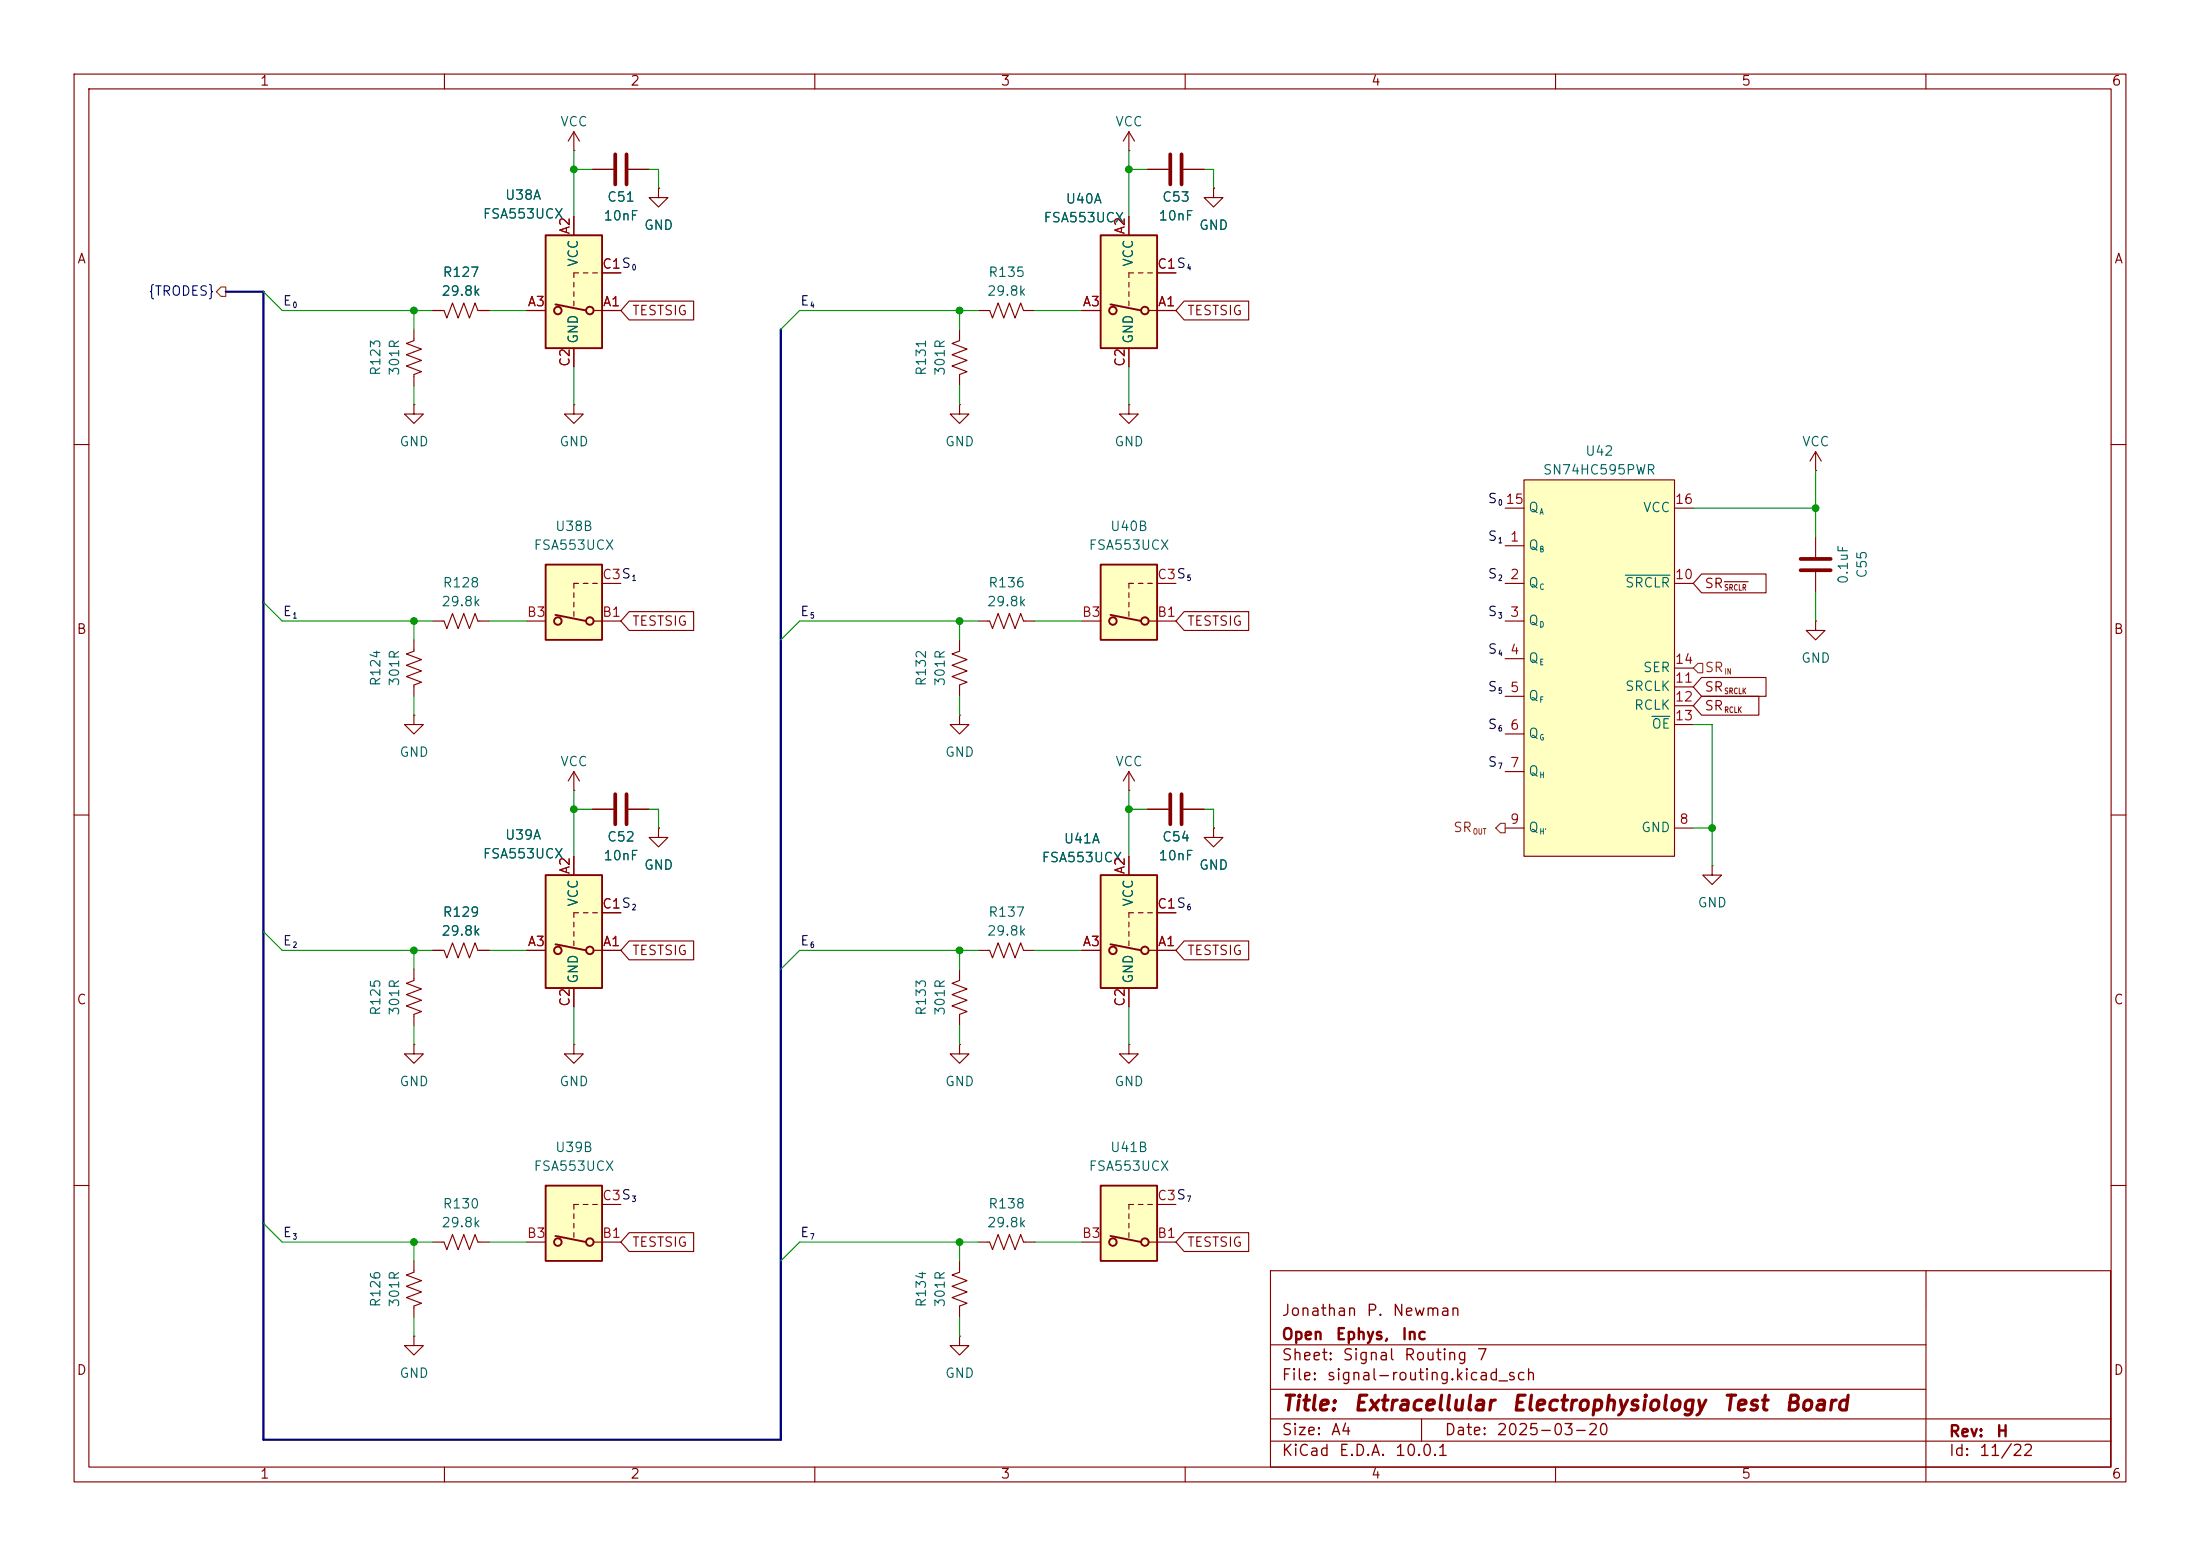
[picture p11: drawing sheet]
<svg xmlns="http://www.w3.org/2000/svg" width="297mm" height="210mm" viewBox="0 0 297 210" stroke-linecap="round" stroke-linejoin="round" font-family="sans-serif">
<g fill="none" stroke="#840000" stroke-width=".15">
<path d="M10 10h277v190h-277zM12 12h273v186h-273zM60 10v2M110 10v2M160 10v2M210 10v2M260 10v2M163.8 25.4v1.3h-1.2l1.2 1.2 1.3-1.2h-1.3M163.8 25.4h.1M55.9 54.6v1.3h-1.3l1.3 1.3 1.2-1.3h-1.2M55.9 54.6h.1M55.9 44.5v1.5l-1 .4 2 .7-2 .8 2 .7-2 .8 2 .8-1 .3v1.6"/>
<path d="M152.4 54.6v1.3h-1.3l1.3 1.3 1.3-1.3h-1.3M152.4 54.6h.1M10 60h2M285 60h2M55.9 86.4v1.5l-1 .4 2 .7-2 .8 2 .8-2 .7 2 .8-1 .4v1.5M55.9 96.5v1.3h-1.3l1.3 1.3 1.2-1.3h-1.2M55.9 96.5h.1M10 110h2M154.9 109.2h2.8M159.8 109.2h2.8M285 110h2M58.4 128.3h1.5l.4 1 .8-2 .7 2 .8-2 .8 2 .7-2 .4 1h1.5"/>
<path d="M10 160h2M58.4 167.6h1.5l.4 1.1 .8-2.1 .7 2.1 .8-2.1 .8 2.1 .7-2.1 .4 1h1.5M171.5 171.5h113.4v26.5h-113.4zM260 171.5v28.5M285 160h2M60 198v2M110 198v2M160 198v2M171.5 194.5h113.5M171.5 191.5h113.5M171.5 187.5h88.5M171.5 181.5h88.5"/>
<path d="M191.9 191.5v3M210 198v2"/>
</g>
<path d="M158 107.2v4.1M159.5 107.2v4.1" fill="none" stroke="#840000" stroke-width=".51"/>
<path d="M73.7 160h7.6v10.2h-7.6z" fill="#ffffc2"/>
<g fill="none" stroke="#840000" stroke-width=".25">
<path d="M73.7 160h7.6v10.2h-7.6zM75 166.8l4.1 .8"/>
<circle cx="75.3" cy="167.6" r=".51"/>
<circle cx="79.6" cy="167.6" r=".51"/>
</g>
<path d="M71.1 167.6h2.6M77.5 163.8v.7M77.5 165.1v.6M77.5 166.4v.6M78.1 162.6h-.6v.6M78.7 162.6h.7M80 162.6h.6M80.1 167.6h3.7M81.3 162.6h2.5" fill="none" stroke="#840000" stroke-width=".15"/>
<path d="M73.7 31.8h7.6v15.2h-7.6z" fill="#ffffc2"/>
<g fill="none" stroke="#840000" stroke-width=".25">
<path d="M73.7 31.8h7.6v15.2h-7.6zM75 41.1l4.1 .8"/>
<circle cx="75.3" cy="41.9" r=".51"/>
<circle cx="79.6" cy="41.9" r=".51"/>
</g>
<g fill="none" stroke="#840000" stroke-width=".15">
<path d="M77.5 17.8v2.5M77.5 17.8l.7 1.3M77.5 17.8l-.8 1.3M152.4 17.8l.8 1.3M152.4 17.8l-.8 1.3M152.4 17.8v2.5M77.5 20.3h.1M77.5 29.2v2.6M77.5 38.1v.6M77.5 39.4v.6M78.1 36.8h-.6v.7M78.7 36.8h.7"/>
<path d="M80 36.8h.6M81.3 36.8h2.5M88.9 25.4v1.3h-1.3l1.3 1.2 1.3-1.2h-1.3M88.9 25.4h.1M152.4 20.3h.1M154.9 22.9h2.8M159.8 22.9h2.8M58.4 41.9h1.5l.4 1 .8-2 .7 2 .8-2 .8 2 .7-2 .4 1h1.5M71.1 41.9h2.6M77.5 40.6v.7M77.5 47v2.5M80.1 41.9h3.7"/>
<path d="M77.5 141v1.2h-1.3l1.3 1.3 1.2-1.3h-1.2M77.5 141h.1M55.9 170.2v1.5l-1 .4 2 .7-2 .8 2 .8-2 .7 2 .8-1 .4v1.5"/>
</g>
<path d="M158 20.8v4.1M159.5 20.8v4.1" fill="none" stroke="#840000" stroke-width=".51"/>
<path d="M148.6 76.2h7.6v10.2h-7.6z" fill="#ffffc2"/>
<g fill="none" stroke="#840000" stroke-width=".25">
<path d="M148.6 76.2h7.6v10.2h-7.6zM149.9 83l4.1 .8"/>
<circle cx="150.2" cy="83.8" r=".51"/>
<circle cx="154.6" cy="83.8" r=".51"/>
</g>
<g fill="none" stroke="#840000" stroke-width=".15">
<path d="M80 22.9h2.8M84.8 22.9h2.8M153 78.7h-.6v.7M153.7 78.7h.6M154.9 78.7h.7M156.2 78.7h2.5M132.1 83.8h1.5l.4 1 .7-2 .8 2 .8-2 .7 2 .8-2 .4 1h1.5M146 83.8h2.6M152.4 80v.6M152.4 81.3v.6M152.4 82.6v.6M155 83.8h3.7"/>
<path d="M152.4 106.7h.1M152.4 104.1v2.6M152.4 104.1l.8 1.3M152.4 104.1l-.8 1.3M55.9 130.8v1.5l-1 .4 2 .8-2 .7 2 .8-2 .8 2 .7-1 .4v1.5M55.9 180.3v1.3h-1.3l1.3 1.3 1.2-1.3h-1.2M55.9 180.3h.1"/>
</g>
<path d="M83.1 20.8v4.1M84.6 20.8v4.1" fill="none" stroke="#840000" stroke-width=".51"/>
<path d="M148.6 31.8h7.6v15.2h-7.6z" fill="#ffffc2"/>
<g fill="none" stroke="#840000" stroke-width=".25">
<path d="M148.6 31.8h7.6v15.2h-7.6zM149.9 41.1l4.1 .8"/>
<circle cx="150.2" cy="41.9" r=".51"/>
<circle cx="154.6" cy="41.9" r=".51"/>
</g>
<g fill="none" stroke="#840000" stroke-width=".15">
<path d="M152.4 29.2v2.6M152.4 38.1v.6M152.4 39.4v.6M153 36.8h-.6v.7M153.7 36.8h.6M154.9 36.8h.7M156.2 36.8h2.5M132.1 41.9h1.5l.4 1 .7-2 .8 2 .8-2 .7 2 .8-2 .4 1h1.5M146 41.9h2.6M152.4 40.6v.7M152.4 47v2.5M155 41.9h3.7"/>
<path d="M245.1 72.4v2.8M245.1 77.2v2.8M245.1 83.8v1.3h1.3l-1.3 1.3-1.3-1.3h1.3M245.1 83.8h.1M80 109.2h2.8M84.8 109.2h2.8M231.1 116.8v1.3h1.3l-1.3 1.3-1.2-1.3h1.2M231.1 116.8h.1M55.9 141v1.2h-1.3l1.3 1.3 1.2-1.3h-1.2M55.9 141h.1M129.5 170.2v1.5l-1 .4 2.1 .7-2.1 .8 2.1 .8-2.1 .7 2.1 .8-1.1 .4v1.5M132.1 167.6h1.5l.4 1.1 .7-2.1 .8 2.1 .8-2.1 .7 2.1 .8-2.1 .4 1h1.5"/>
<path d="M129.5 180.3v1.3h-1.2l1.2 1.3 1.3-1.3h-1.3M129.5 180.3h.1"/>
</g>
<path d="M243.1 75.4h4M243.1 77h4M83.1 107.2v4.1M84.6 107.2v4.1" fill="none" stroke="#840000" stroke-width=".51"/>
<path d="M73.7 76.2h7.6v10.2h-7.6z" fill="#ffffc2"/>
<g fill="none" stroke="#840000" stroke-width=".25">
<path d="M73.7 76.2h7.6v10.2h-7.6zM75 83l4.1 .8"/>
<circle cx="75.3" cy="83.8" r=".51"/>
<circle cx="79.6" cy="83.8" r=".51"/>
</g>
<g fill="none" stroke="#840000" stroke-width=".15">
<path d="M77.5 54.6v1.3h-1.3l1.3 1.3 1.2-1.3h-1.2M77.5 54.6h.1M78.1 78.7h-.6v.7M78.7 78.7h.7M80 78.7h.6M81.3 78.7h2.5M58.4 83.8h1.5l.4 1 .8-2 .7 2 .8-2 .8 2 .7-2 .4 1h1.5M71.1 83.8h2.6M77.5 80v.6M77.5 81.3v.6M77.5 82.6v.6M80.1 83.8h3.7"/>
<path d="M129.5 130.8v1.5l-1 .4 2.1 .8-2.1 .7 2.1 .8-2.1 .8 2.1 .7-1.1 .4v1.5M129.5 141v1.2h-1.2l1.2 1.3 1.3-1.3h-1.3M129.5 141h.1"/>
</g>
<path d="M205.7 64.8h20.4v50.8h-20.4z" fill="#ffffc2"/>
<g fill="none" stroke="#840000" stroke-width=".15">
<path d="M203.2 73.7h2.5M203.2 78.7h2.5M203.2 68.6h2.5M205.7 64.8h20.4v50.8h-20.4zM226.1 78.7h2.5M226.1 68.6h2.5M203.2 83.8h2.5M203.2 88.9h2.5M203.2 94h2.5M203.2 99.1h2.5M226.1 92.7h2.5M226.1 95.3h2.5"/>
<path d="M226.1 97.8h2.5M226.1 90.2h2.5M203.2 104.1h2.5M203.2 111.8h2.5M226.1 111.8h2.5"/>
</g>
<path d="M219.4 77.6h6M223 96.7h2.4" fill="none" stroke="#006464" stroke-width=".15"/>
<path d="M148.6 118.1h7.6v15.3h-7.6z" fill="#ffffc2"/>
<g fill="none" stroke="#840000" stroke-width=".25">
<path d="M148.6 118.1h7.6v15.3h-7.6zM149.9 127.4l4.1 .9"/>
<circle cx="150.2" cy="128.3" r=".51"/>
<circle cx="154.6" cy="128.3" r=".51"/>
</g>
<g fill="none" stroke="#840000" stroke-width=".15">
<path d="M245.1 63.5h.1M245.1 61l-.8 1.2M245.1 61l.8 1.2M245.1 61v2.5M129.5 96.5v1.3h-1.2l1.2 1.3 1.3-1.3h-1.3M129.5 96.5h.1M129.5 86.4v1.5l-1 .4 2.1 .7-2.1 .8 2.1 .8-2.1 .7 2.1 .8-1.1 .4v1.5M88.9 111.8v1.2h-1.3l1.3 1.3 1.3-1.3h-1.3M88.9 111.8h.1M152.4 115.6v2.5M163.8 111.8v1.2h-1.2l1.2 1.3 1.3-1.3h-1.3M163.8 111.8h.1"/>
<path d="M146 128.3h2.6M152.4 124.5v.6M152.4 125.7v.7M152.4 127v.6M152.4 133.4v2.5M153 123.2h-.6v.6M153.7 123.2h.6M154.9 123.2h.7M155 128.3h3.7M156.2 123.2h2.5M152.4 141v1.2h-1.3l1.3 1.3 1.3-1.3h-1.3M152.4 141h.1"/>
</g>
<path d="M148.6 160h7.6v10.2h-7.6z" fill="#ffffc2"/>
<g fill="none" stroke="#840000" stroke-width=".25">
<path d="M148.6 160h7.6v10.2h-7.6zM149.9 166.8l4.1 .8"/>
<circle cx="150.2" cy="167.6" r=".51"/>
<circle cx="154.6" cy="167.6" r=".51"/>
</g>
<g fill="none" stroke="#840000" stroke-width=".15">
<path d="M129.5 44.5v1.5l-1 .4 2.1 .7-2.1 .8 2.1 .7-2.1 .8 2.1 .8-1.1 .3v1.6M129.5 54.6v1.3h-1.2l1.2 1.3 1.3-1.3h-1.3M129.5 54.6h.1M132.1 128.3h1.5l.4 1 .7-2 .8 2 .8-2 .7 2 .8-2 .4 1h1.5M146 167.6h2.6M152.4 163.8v.7M152.4 165.1v.6M152.4 166.4v.6M153 162.6h-.6v.6M153.7 162.6h.6M154.9 162.6h.7M155 167.6h3.7"/>
<path d="M156.2 162.6h2.5"/>
</g>
<path d="M73.7 118.1h7.6v15.3h-7.6z" fill="#ffffc2"/>
<g fill="none" stroke="#840000" stroke-width=".25">
<path d="M73.7 118.1h7.6v15.3h-7.6zM75 127.4l4.1 .9"/>
<circle cx="75.3" cy="128.3" r=".51"/>
<circle cx="79.6" cy="128.3" r=".51"/>
</g>
<g fill="none" stroke="#840000" stroke-width=".15">
<path d="M77.5 29.2v2.6M80 22.9h2.8M81.3 36.8h2.5M84.8 22.9h2.8M88.9 25.4h.1M152.4 29.2v2.6M154.9 22.9h2.8M156.2 36.8h2.5M159.8 22.9h2.8M163.8 25.4h.1M58.4 41.9h1.3M64.8 41.9h1.2"/>
<path d="M71.1 41.9h2.6M77.5 47v2.5M81.3 41.9h2.5M84.9 40.6h8.7v2.6h-8.7l-1.1-1.3zM146 41.9h2.6M152.4 47v2.5M156.2 41.9h2.5M159.9 40.6h8.7v2.6h-8.7l-1.2-1.3zM229.7 77.5h8.7v2.5h-8.7l-1.1-1.3zM232.8 78.5h3.2M84.9 82.5h8.7v2.6h-8.7l-1.1-1.3zM159.9 82.5h8.7v2.6h-8.7l-1.2-1.3z"/>
<path d="M229.7 91.4h8.7v2.6h-8.7l-1.1-1.3zM229.7 94h7.7v2.5h-7.7l-1.1-1.2zM77.5 106.7h.1M77.5 104.1v2.6M77.5 115.6v2.5M77.5 104.1l.7 1.3M77.5 104.1l-.8 1.3M80 109.2h2.8M84.8 109.2h2.8M88.9 111.8h.1M152.4 115.6v2.5M154.9 109.2h2.8"/>
<path d="M159.8 109.2h2.8M163.8 111.8h.1M58.4 128.3h1.3M64.8 128.3h1.2M71.1 128.3h2.6M77.5 124.5v.6M77.5 125.7v.7M77.5 127v.6M77.5 133.4v2.5M78.1 123.2h-.6v.6M78.7 123.2h.7M80 123.2h.6"/>
<path d="M80.1 128.3h3.7M81.3 123.2h2.5M84.9 127h8.7v2.5h-8.7l-1.1-1.2zM146 128.3h2.6M152.4 133.4v2.5M156.2 128.3h2.5M156.2 123.2h2.5M159.9 127h8.7v2.5h-8.7l-1.2-1.2zM84.9 166.4h8.7v2.5h-8.7l-1.1-1.3zM159.9 166.4h8.7v2.5h-8.7l-1.2-1.3z"/>
</g>
<path d="M29.8 38.7h.7v1.3h-.7l-.6-.6zM229.2 89.5h.7v1.3h-.7l-.6-.6zM202.6 111.1h.6v1.3h-.6l-.7-.6z" fill="none" stroke="#725600" stroke-width=".15"/>
<path d="M30.5 39.4h5.1v154.9h69.8v-149.8" fill="none" stroke="#000084" stroke-width=".3"/>
<g fill="none" stroke="#009600" stroke-width=".15">
<path d="M35.6 39.4l2.5 2.5h20.3M77.5 20.3v8.9M77.5 22.9h2.5M87.6 22.9h1.3v2.5M152.4 20.3v8.9M152.4 22.9h2.5M162.6 22.9h1.2v2.5M55.9 41.9v2.6M55.9 52.1v2.5M66 41.9h5.1M77.5 49.5v5.1M129.5 41.9v2.6"/>
<path d="M129.5 52.1v2.5M132.1 41.9h-24.2l-2.5 2.6M139.7 41.9h6.3M152.4 49.5v5.1M228.6 68.6h16.5M245.1 63.5v8.9M35.6 81.3l2.5 2.5h20.3M55.9 83.8v2.6M55.9 94v2.5M66 83.8h5.1M129.5 83.8v2.6M129.5 94v2.5"/>
<path d="M132.1 83.8h-24.2l-2.5 2.6M139.7 83.8h6.3M228.6 97.8h2.5v19M245.1 80v3.8M77.5 109.2h2.5M77.5 106.7v8.9M87.6 109.2h1.3v2.6M152.4 106.7v8.9M152.4 109.2h2.5M162.6 109.2h1.2v2.6M228.6 111.8h2.5M35.6 125.7l2.5 2.6h20.3"/>
<path d="M55.9 128.3v2.5M55.9 138.4v2.6M66 128.3h5.1M77.5 135.9v5.1M129.5 128.3v2.5M129.5 138.4v2.6M132.1 128.3h-24.2l-2.5 2.5M139.7 128.3h6.3M152.4 135.9v5.1M35.6 165.1l2.5 2.5h20.3M55.9 167.6v2.6M55.9 177.8v2.5"/>
<path d="M66 167.6h5.1M129.5 167.6v2.6M129.5 177.8v2.5M132.1 167.6h-24.2l-2.5 2.6M139.7 167.6h6.3"/>
</g>
<g fill="#009600" stroke="#009600" stroke-width=".14">
<circle cx="152.4" cy="22.9" r=".46"/>
<circle cx="152.4" cy="109.2" r=".46"/>
<circle cx="129.5" cy="167.6" r=".46"/>
<circle cx="129.5" cy="128.3" r=".46"/>
<circle cx="55.9" cy="41.9" r=".46"/>
<circle cx="77.5" cy="22.9" r=".46"/>
<circle cx="129.5" cy="83.8" r=".46"/>
<circle cx="129.5" cy="41.9" r=".46"/>
<circle cx="245.1" cy="68.6" r=".46"/>
<circle cx="231.1" cy="111.8" r=".46"/>
<circle cx="55.9" cy="167.6" r=".46"/>
<circle cx="55.9" cy="83.8" r=".46"/>
<circle cx="55.9" cy="128.3" r=".46"/>
<circle cx="77.5" cy="109.2" r=".46"/>
</g>
<g font-size="2" fill="#840000">
<text x="172.9" y="190.9">Title:</text>
<text x="182.6" y="190.9">Extracellular</text>
<text x="203.9" y="190.9">Electrophysiology</text>
<text x="232.5" y="190.9">Test</text>
<text x="240.8" y="190.9">Board</text>
</g>
<g font-size="1.5" fill="#840000">
<text x="172.9" y="178">Jonathan</text>
<text x="184.4" y="178">P.</text>
<text x="187.9" y="178">Newman</text>
<text x="172.9" y="184">Sheet:</text>
<text x="172.9" y="181.2">Open</text>
<text x="180.2" y="181.2">Ephys,</text>
<text x="181.1" y="184">Signal</text>
<text x="189.1" y="181.2">Inc</text>
<text x="189.4" y="184">Routing</text>
<text x="199.2" y="184">7</text>
<text x="172.9" y="186.7">File:</text>
<text x="179" y="186.7">signal-routing.kicad_sch</text>
<text x="172.9" y="196.9">KiCad</text>
<text x="172.9" y="194.1">Size:</text>
<text x="179.6" y="194.1">A4</text>
<text x="180.6" y="196.9">E.D.A.</text>
<text x="188.2" y="196.9">10.0.1</text>
<text x="194.9" y="194.1">Date:</text>
<text x="201.9" y="194.1">2025-03-20</text>
<text x="263" y="194.3">Rev:</text>
<text x="263" y="196.9">Id:</text>
<text x="267.1" y="196.9">11/22</text>
<text x="269.4" y="194.3">H</text>
</g>
<g font-size="1.3" fill="#840000">
<text x="35" y="11.9">1</text>
<text x="85" y="11.9">2</text>
<text x="135" y="11.9">3</text>
<text x="185" y="11.9">4</text>
<text x="235" y="11.9">5</text>
<text x="285" y="11.9">6</text>
<text x="10.3" y="35.9">A</text>
<text x="285.3" y="35.9">A</text>
<text x="85.2" y="42.9">TESTSIG</text>
<text x="160.2" y="42.9">TESTSIG</text>
<text x="230" y="79.7">SR</text>
<text x="10.3" y="85.9">B</text>
<text x="85.2" y="84.8">TESTSIG</text>
<text x="160.2" y="84.8">TESTSIG</text>
<text x="285.3" y="85.9">B</text>
<text x="230" y="93.7">SR</text>
<text x="230" y="96.2">SR</text>
<text x="85.2" y="129.2">TESTSIG</text>
<text x="160.2" y="129.2">TESTSIG</text>
<text x="10.3" y="135.9">C</text>
<text x="285.3" y="135.9">C</text>
<text x="85.2" y="168.6">TESTSIG</text>
<text x="160.2" y="168.6">TESTSIG</text>
<text x="10.3" y="185.9">D</text>
<text x="285.3" y="185.9">D</text>
<text x="35" y="199.9">1</text>
<text x="85" y="199.9">2</text>
<text x="135" y="199.9">3</text>
<text x="185" y="199.9">4</text>
<text x="235" y="199.9">5</text>
<text x="285" y="199.9">6</text>
</g>
<g font-size="1.3" fill="#006464">
<text x="75.6" y="17.4">VCC</text>
<text x="150.5" y="17.4">VCC</text>
<text x="65.1" y="29.8">FSA553UCX</text>
<text x="68.1" y="27.3">U38A</text>
<text x="81.9" y="27.5">C51</text>
<text x="143.8" y="27.8">U40A</text>
<text x="156.8" y="27.5">C53</text>
<text x="81.4" y="30.1">10nF</text>
<text x="86.9" y="31.3">GND</text>
<text x="140.8" y="30.3">FSA553UCX</text>
<text x="156.3" y="30.1">10nF</text>
<text x="161.8" y="31.3">GND</text>
<text x="59.5" y="40.2">29.8k</text>
<text x="59.7" y="37.7">R127</text>
<text x="78.3" y="36.1" transform="rotate(-90 78.3 36.1)">VCC</text>
<text x="133.2" y="40.2">29.8k</text>
<text x="133.3" y="37.7">R135</text>
<text x="153.3" y="36.1" transform="rotate(-90 153.3 36.1)">VCC</text>
<text x="78.3" y="46.5" transform="rotate(-90 78.3 46.5)">GND</text>
<text x="153.3" y="46.5" transform="rotate(-90 153.3 46.5)">GND</text>
<text x="51.7" y="50.8" transform="rotate(-90 51.7 50.8)">R123</text>
<text x="54.2" y="50.8" transform="rotate(-90 54.2 50.8)">301R</text>
<text x="125.3" y="50.8" transform="rotate(-90 125.3 50.8)">R131</text>
<text x="127.9" y="50.8" transform="rotate(-90 127.9 50.8)">301R</text>
<text x="53.8" y="60.6">GND</text>
<text x="75.4" y="60.6">GND</text>
<text x="127.5" y="60.6">GND</text>
<text x="150.4" y="60.6">GND</text>
<text x="208.2" y="64.4">SN74HC595PWR</text>
<text x="213.9" y="61.8">U42</text>
<text x="243.2" y="60.6">VCC</text>
<text x="74.9" y="72">U38B</text>
<text x="149.8" y="72">U40B</text>
<text x="206.2" y="69.4">Q</text>
<text x="221.7" y="69.4">VCC</text>
<text x="72" y="74.5">FSA553UCX</text>
<text x="146.9" y="74.5">FSA553UCX</text>
<text x="206.2" y="74.5">Q</text>
<text x="59.5" y="82.1">29.8k</text>
<text x="59.7" y="79.6">R128</text>
<text x="133.2" y="82.1">29.8k</text>
<text x="133.3" y="79.6">R136</text>
<text x="206.2" y="79.6">Q</text>
<text x="219.3" y="79.6">SRCLR</text>
<text x="249.8" y="78.9" transform="rotate(-90 249.8 78.9)">0.1uF</text>
<text x="252.3" y="78.1" transform="rotate(-90 252.3 78.1)">C55</text>
<text x="206.2" y="84.7">Q</text>
<text x="206.2" y="89.8">Q</text>
<text x="243.1" y="89.8">GND</text>
<text x="51.7" y="92.7" transform="rotate(-90 51.7 92.7)">R124</text>
<text x="54.2" y="92.7" transform="rotate(-90 54.2 92.7)">301R</text>
<text x="125.3" y="92.7" transform="rotate(-90 125.3 92.7)">R132</text>
<text x="127.9" y="92.7" transform="rotate(-90 127.9 92.7)">301R</text>
<text x="206.2" y="94.8">Q</text>
<text x="219.3" y="93.6">SRCLK</text>
<text x="221.7" y="91">SER</text>
<text x="206.2" y="99.9">Q</text>
<text x="220.5" y="96.1">RCLK</text>
<text x="222.9" y="98.7">OE</text>
<text x="53.8" y="102.5">GND</text>
<text x="75.6" y="103.7">VCC</text>
<text x="127.5" y="102.5">GND</text>
<text x="150.5" y="103.7">VCC</text>
<text x="206.2" y="105">Q</text>
<text x="68.1" y="113.6">U39A</text>
<text x="81.9" y="113.9">C52</text>
<text x="156.8" y="113.9">C54</text>
<text x="206.2" y="112.6">Q</text>
<text x="221.5" y="112.6">GND</text>
<text x="65.1" y="116.2">FSA553UCX</text>
<text x="81.4" y="116.4">10nF</text>
<text x="86.9" y="117.7">GND</text>
<text x="140.5" y="116.7">FSA553UCX</text>
<text x="143.5" y="114.1">U41A</text>
<text x="156.3" y="116.4">10nF</text>
<text x="161.8" y="117.7">GND</text>
<text x="59.7" y="124.1">R129</text>
<text x="78.3" y="122.4" transform="rotate(-90 78.3 122.4)">VCC</text>
<text x="133.3" y="124.1">R137</text>
<text x="153.3" y="122.4" transform="rotate(-90 153.3 122.4)">VCC</text>
<text x="229.1" y="122.8">GND</text>
<text x="59.5" y="126.6">29.8k</text>
<text x="133.2" y="126.6">29.8k</text>
<text x="51.7" y="137.2" transform="rotate(-90 51.7 137.2)">R125</text>
<text x="54.2" y="137.2" transform="rotate(-90 54.2 137.2)">301R</text>
<text x="78.3" y="132.8" transform="rotate(-90 78.3 132.8)">GND</text>
<text x="125.3" y="137.2" transform="rotate(-90 125.3 137.2)">R133</text>
<text x="127.9" y="137.2" transform="rotate(-90 127.9 137.2)">301R</text>
<text x="153.3" y="132.8" transform="rotate(-90 153.3 132.8)">GND</text>
<text x="53.8" y="146.9">GND</text>
<text x="75.4" y="146.9">GND</text>
<text x="127.5" y="146.9">GND</text>
<text x="150.4" y="146.9">GND</text>
<text x="74.9" y="155.8">U39B</text>
<text x="149.8" y="155.8">U41B</text>
<text x="72" y="158.3">FSA553UCX</text>
<text x="146.9" y="158.3">FSA553UCX</text>
<text x="59.5" y="166">29.8k</text>
<text x="59.7" y="163.4">R130</text>
<text x="133.2" y="166">29.8k</text>
<text x="133.3" y="163.4">R138</text>
<text x="51.7" y="176.5" transform="rotate(-90 51.7 176.5)">R126</text>
<text x="54.2" y="176.5" transform="rotate(-90 54.2 176.5)">301R</text>
<text x="125.3" y="176.5" transform="rotate(-90 125.3 176.5)">R134</text>
<text x="127.9" y="176.5" transform="rotate(-90 127.9 176.5)">301R</text>
<text x="53.8" y="186.3">GND</text>
<text x="127.5" y="186.3">GND</text>
</g>
<g font-size="1.3" fill="#a90000">
<text x="77.2" y="31.7" transform="rotate(-90 77.2 31.7)">A2</text>
<text x="152.1" y="31.7" transform="rotate(-90 152.1 31.7)">A2</text>
<text x="71.1" y="41.7">A3</text>
<text x="81.2" y="36.6">C1S</text>
<text x="81.2" y="36.6">C1</text>
<text x="81.3" y="41.7">A1</text>
<text x="146.1" y="41.7">A3</text>
<text x="156.1" y="36.6">C1S</text>
<text x="156.1" y="36.6">C1</text>
<text x="156.2" y="41.7">A1</text>
<text x="77.2" y="49.6" transform="rotate(-90 77.2 49.6)">C2</text>
<text x="152.1" y="49.6" transform="rotate(-90 152.1 49.6)">C2</text>
<text x="203.2" y="68.3">15</text>
<text x="226" y="68.3">16</text>
<text x="203.8" y="73.4">1</text>
<text x="71" y="83.6">B3</text>
<text x="81.2" y="83.6">B1</text>
<text x="81.2" y="78.5">C3S</text>
<text x="146" y="83.6">B3</text>
<text x="156.1" y="83.6">B1</text>
<text x="156.1" y="78.5">C3S</text>
<text x="203.8" y="78.5">2</text>
<text x="203.8" y="83.6">3</text>
<text x="226" y="78.5">10</text>
<text x="203.8" y="88.6">4</text>
<text x="226" y="89.9">14</text>
<text x="203.8" y="93.7">5</text>
<text x="226" y="92.5">11</text>
<text x="226" y="95">12</text>
<text x="203.8" y="98.8">6</text>
<text x="226" y="97.5">13</text>
<text x="203.8" y="103.9">7</text>
<text x="203.8" y="111.5">9</text>
<text x="226.6" y="111.5">8</text>
<text x="77.2" y="118.1" transform="rotate(-90 77.2 118.1)">A2</text>
<text x="152.1" y="118.1" transform="rotate(-90 152.1 118.1)">A2</text>
<text x="81.2" y="122.9">C1S</text>
<text x="81.2" y="122.9">C1</text>
<text x="156.1" y="122.9">C1S</text>
<text x="156.1" y="122.9">C1</text>
<text x="71.1" y="128">A3</text>
<text x="81.3" y="128">A1</text>
<text x="146.1" y="128">A3</text>
<text x="156.2" y="128">A1</text>
<text x="77.2" y="136" transform="rotate(-90 77.2 136)">C2</text>
<text x="152.1" y="136" transform="rotate(-90 152.1 136)">C2</text>
<text x="71" y="167.4">B3</text>
<text x="81.2" y="167.4">B1</text>
<text x="81.2" y="162.3">C3S</text>
<text x="146" y="167.4">B3</text>
<text x="156.1" y="167.4">B1</text>
<text x="156.1" y="162.3">C3S</text>
</g>
<text font-size="1.3" fill="#000084" x="19.9" y="40.2">{TRODES}</text>
<g font-size="1.3" fill="#0f0f0f">
<text x="38.1" y="41.6">E</text>
<text x="107.9" y="41.6">E</text>
<text x="200.8" y="68.2">S</text>
<text x="200.8" y="73.3">S</text>
<text x="38.1" y="83.5">E</text>
<text x="107.9" y="83.5">E</text>
<text x="200.8" y="83.5">S</text>
<text x="200.8" y="78.4">S</text>
<text x="200.8" y="88.6">S</text>
<text x="200.8" y="93.6">S</text>
<text x="200.8" y="98.7">S</text>
<text x="200.8" y="103.8">S</text>
<text x="38.1" y="127.9">E</text>
<text x="107.9" y="127.9">E</text>
<text x="38.1" y="167.3">E</text>
<text x="107.9" y="167.3">E</text>
</g>
<g font-size="1.3" fill="#725600">
<text x="230.1" y="91">SR</text>
<text x="196.1" y="112.6">SR</text>
</g>
<g font-size=".8" fill="#0f0f0f">
<text x="39.5" y="41.8">0</text>
<text x="85.2" y="36.7">0</text>
<text x="109.3" y="41.8">4</text>
<text x="160.2" y="36.7">4</text>
<text x="202.2" y="68.4">0</text>
<text x="202.2" y="73.5">1</text>
<text x="39.5" y="83.7">1</text>
<text x="85.2" y="78.6">1</text>
<text x="109.3" y="83.7">5</text>
<text x="160.2" y="78.6">5</text>
<text x="202.2" y="83.7">3</text>
<text x="202.2" y="78.6">2</text>
<text x="202.2" y="88.7">4</text>
<text x="202.2" y="93.8">5</text>
<text x="202.2" y="98.9">6</text>
<text x="202.2" y="104">7</text>
<text x="85.2" y="123">2</text>
<text x="160.2" y="123">6</text>
<text x="39.5" y="128.1">2</text>
<text x="109.3" y="128.1">6</text>
<text x="39.5" y="167.5">3</text>
<text x="85.2" y="162.4">3</text>
<text x="109.3" y="167.5">7</text>
<text x="160.2" y="162.4">7</text>
</g>
<g font-size=".8" fill="#006464">
<text x="207.8" y="69.6">A</text>
<text x="207.8" y="74.7">B</text>
<text x="207.8" y="79.8">C</text>
<text x="207.8" y="84.9">D</text>
<text x="207.8" y="90">E</text>
<text x="207.8" y="95">F</text>
<text x="207.8" y="100.1">G</text>
<text x="207.8" y="105.2">H</text>
<text x="207.8" y="112.8">H'</text>
</g>
<g font-size=".8" fill="#840000">
<text x="232.7" y="79.9">SRCLR</text>
<text x="232.7" y="93.9">SRCLK</text>
<text x="232.7" y="96.4">RCLK</text>
</g>
<g font-size=".8" fill="#725600">
<text x="232.7" y="91.2">IN</text>
<text x="198.8" y="112.8">OUT</text>
</g>
</svg>
